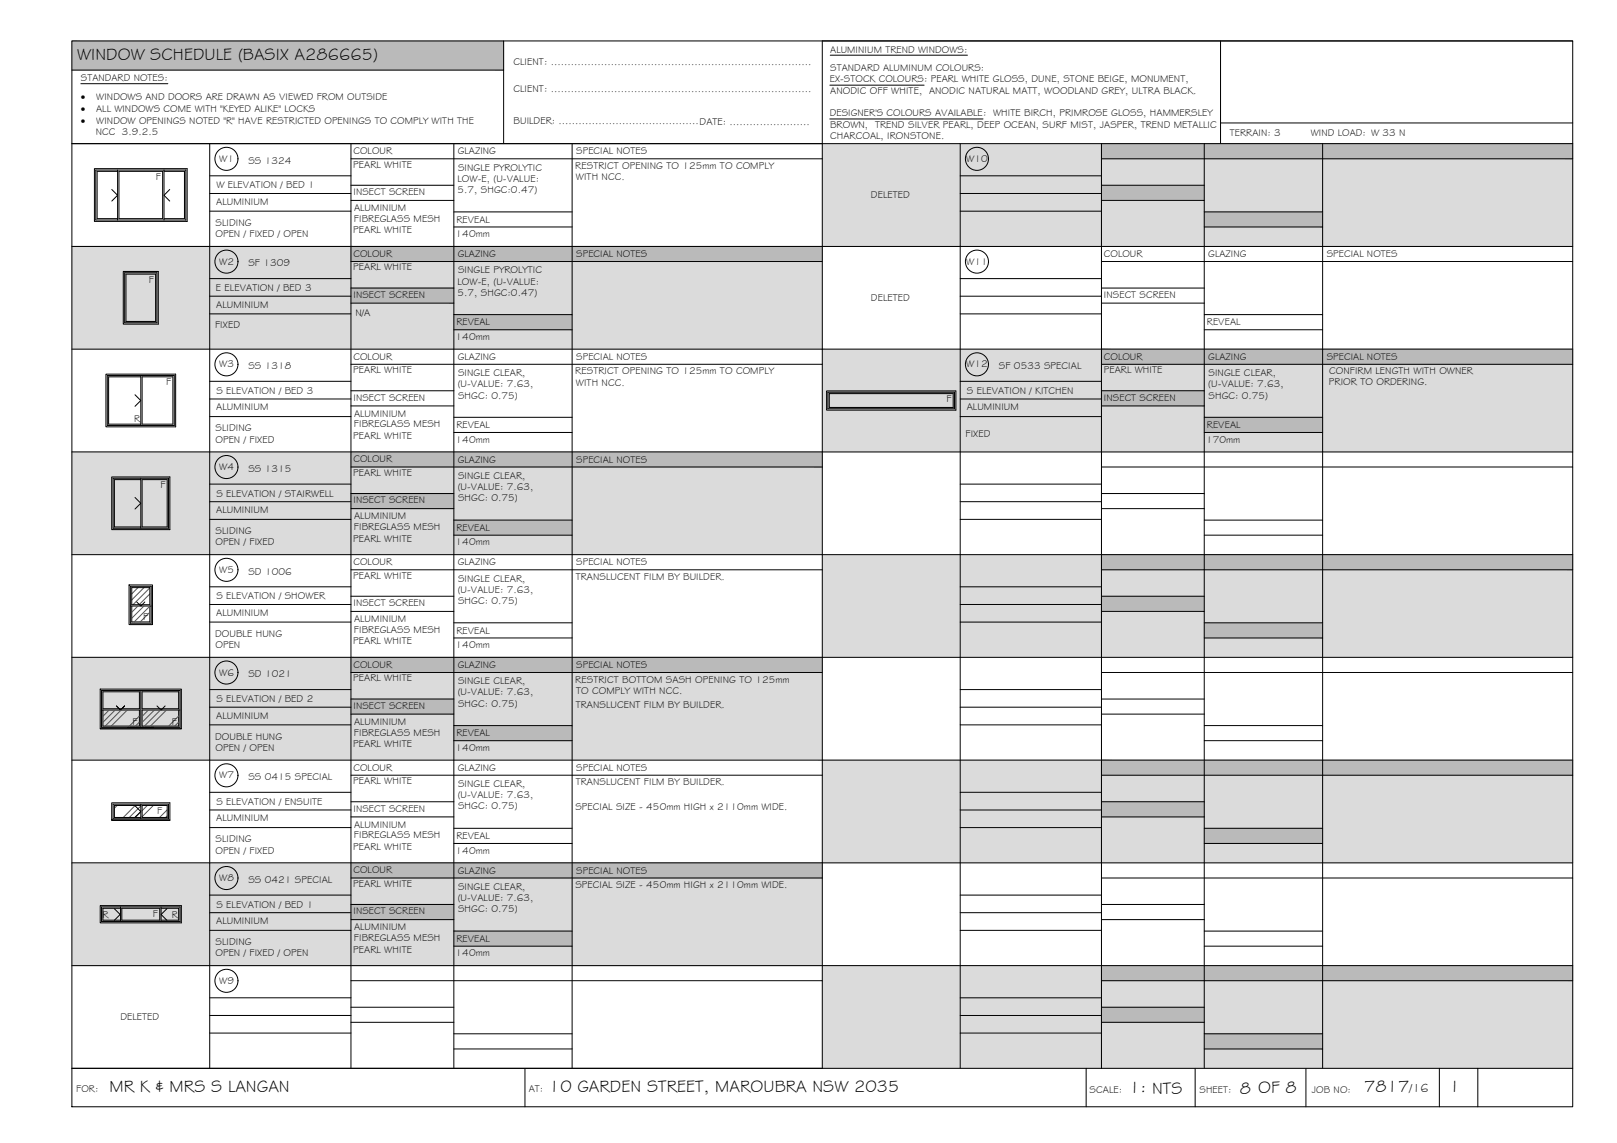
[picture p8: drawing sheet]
<svg xmlns="http://www.w3.org/2000/svg" width="420mm" height="297mm" viewBox="0 0 420 297" stroke-linecap="round" stroke-linejoin="round" font-family="sans-serif">
<!-- layer: HATCH -->
<g fill="none" stroke="#545454" stroke-width=".26">
<path d="M35.8 152.7l-1.6 1.6M35.8 157.5l-1.6 1.6M37.4 152.7l-3.2 3.2M37.4 157.5l-3.2 3.2M38.9 152.8l-4.3 4.4M38.9 154.3l-2.8 2.9M38.9 157.5l-4 4.1M38.9 159.1l-2.5 2.5M28.3 184.5l-1.6 1.7M29.9 184.5l-3.2 3.2M31.5 184.5l-4.2 4.2M33.1 184.5l-4.2 4.2"/>
<path d="M36.2 186.1l-2.6 2.6M36.2 187.7l-1 1M38.6 184.5l-1.7 1.7M40.1 184.5l-3.2 3.2M41.7 184.5l-4.2 4.2M43.3 184.5l-4.2 4.2M46.4 186.1l-2.6 2.6M46.4 187.7l-1 1M30.4 209.3l-.7 .7M35.1 209.3l-3.1 3.1M36.6 209.5l-3 2.9M36.6 211l-1.4 1.4"/>
<path d="M38.3 209.3l-1.4 1.4M39.8 209.3l-2.9 3M43.4 210.5l-1.9 1.9M43.4 212l-.4 .4"/>
</g>
<!-- layer: WINDOW SCHEDULE HATCH -->
<g fill="#dbdbdb" stroke="#dbdbdb" stroke-width=".26">
<path d="M213.7 37.3l195 26.7v-26.7zM213.7 37.3l195 26.7h-195z"/>
<path d="M18.7 64l195 26.7v-26.7zM18.7 64l195 26.7h-195z"/>
<path d="M213.7 90.7l195 26.7v-26.7zM213.7 90.7l195 26.7h-195z"/>
<path d="M18.7 117.4l195 26.7v-26.7zM18.7 117.4l195 26.7h-195z"/>
<path d="M213.7 144.1l195 26.7v-26.7zM213.7 144.1l195 26.7h-195z"/>
<path d="M18.7 170.8l195 26.7v-26.7zM18.7 170.8l195 26.7h-195z"/>
<path d="M213.7 197.5l195 26.7v-26.7zM213.7 197.5l195 26.7h-195z"/>
<path d="M18.7 224.2l195 26.7v-26.7zM18.7 224.2l195 26.7h-195z"/>
<path d="M213.7 250.9l195 26.7v-26.7zM213.7 250.9l195 26.7h-195z"/>
</g>
<g fill="#bababa" stroke="#bababa" stroke-width=".26">
<path d="M18.7 10.6l112.2 7.6v-7.6zM18.7 10.6l112.2 7.6h-112.2z"/>
<path d="M286.2 37.3l122.5 4v-4zM286.2 37.3l122.5 4h-122.5z"/>
<path d="M286.2 48.1l26.7 4v-4zM286.2 48.1l26.7 4h-26.7z"/>
<path d="M312.9 55.1l30.8 3.9v-3.9zM312.9 55.1l30.8 3.9h-30.8z"/>
<path d="M91.2 64l122.5 4v-4zM91.2 64l122.5 4h-122.5z"/>
<path d="M91.2 74.9l26.7 3.9v-3.9zM91.2 74.9l26.7 3.9h-26.7z"/>
<path d="M117.9 81.8l30.8 3.9v-3.9zM117.9 81.8l30.8 3.9h-30.8z"/>
<path d="M286.2 90.7l122.5 4v-4zM286.2 90.7l122.5 4h-122.5z"/>
<path d="M286.2 101.6l26.7 3.9v-3.9zM286.2 101.6l26.7 3.9h-26.7z"/>
<path d="M312.9 108.5l30.8 3.9v-3.9zM312.9 108.5l30.8 3.9h-30.8z"/>
<path d="M91.2 117.4l122.5 4v-4zM91.2 117.4l122.5 4h-122.5z"/>
<path d="M91.2 128.3l26.7 3.9v-3.9zM91.2 128.3l26.7 3.9h-26.7z"/>
<path d="M117.9 135.2l30.8 3.9v-3.9zM117.9 135.2l30.8 3.9h-30.8z"/>
<path d="M286.2 144.1l122.5 4v-4zM286.2 144.1l122.5 4h-122.5z"/>
<path d="M286.2 155l26.7 3.9v-3.9zM286.2 155l26.7 3.9h-26.7z"/>
<path d="M312.9 161.9l30.8 3.9v-3.9zM312.9 161.9l30.8 3.9h-30.8z"/>
<path d="M91.2 170.8l122.5 4v-4zM91.2 170.8l122.5 4h-122.5z"/>
<path d="M91.2 181.6l26.7 4v-4zM91.2 181.6l26.7 4h-26.7z"/>
<path d="M117.9 188.6l30.8 3.9v-3.9zM117.9 188.6l30.8 3.9h-30.8z"/>
<path d="M286.2 197.5l122.5 4v-4zM286.2 197.5l122.5 4h-122.5z"/>
<path d="M286.2 208.4l26.7 3.9v-3.9zM286.2 208.4l26.7 3.9h-26.7z"/>
<path d="M312.9 215.3l30.8 3.9v-3.9zM312.9 215.3l30.8 3.9h-30.8z"/>
<path d="M91.2 224.2l122.5 4v-4zM91.2 224.2l122.5 4h-122.5z"/>
<path d="M91.2 235l26.7 4v-4zM91.2 235l26.7 4h-26.7z"/>
<path d="M117.9 242l30.8 3.9v-3.9zM117.9 242l30.8 3.9h-30.8z"/>
<path d="M286.2 250.9l122.5 4v-4zM286.2 250.9l122.5 4h-122.5z"/>
<path d="M286.2 261.8l26.7 3.9v-3.9zM286.2 261.8l26.7 3.9h-26.7z"/>
<path d="M312.9 268.7l30.8 3.9v-3.9zM312.9 268.7l30.8 3.9h-30.8z"/>
</g>
<!-- layer: BORDER -->
<g fill="none" stroke="#000" stroke-width=".26">
<path d="M18.7 10.6h390v277h-390zM18.7 18.2h112.2M130.9 10.6v26.7M317.1 10.6v26.7M408.7 10.6h-195v267M18.7 37.3h390M54.5 37.3v240.3M91.2 37.3v240.3M117.9 37.3v240.3M148.7 37.3v240.3M249.5 37.3v240.3M286.2 37.3v240.3"/>
<path d="M312.9 37.3v240.3M317.1 32h91.6M343.7 37.3v240.3M54.5 45.7h36.7M54.5 50.3h36.7M54.5 54.9h36.7M91.2 41.3h122.5M91.2 48.1h26.7M91.2 52.1h26.7M117.9 55.1h30.8M117.9 59h30.8M249.5 45.7h36.7"/>
<path d="M249.5 50.3h36.7M249.5 54.9h36.7M286.2 41.3h122.5M286.2 48.1h26.7M286.2 52.1h26.7M312.9 55.1h30.8M312.9 59h30.8M18.7 64h390M54.5 72.4h36.7M54.5 77h36.7M91.2 68h122.5M91.2 74.9h26.7"/>
<path d="M91.2 78.8h26.7M249.5 72.4h36.7M249.5 77h36.7M286.2 68h122.5M286.2 74.9h26.7M286.2 78.8h26.7M18.7 90.7h390M54.5 81.6h36.7M54.5 99.1h36.7M91.2 94.7h122.5M117.9 81.8h30.8M117.9 85.7h30.8"/>
<path d="M249.5 81.6h36.7M249.5 99.1h36.7M286.2 94.7h122.5M312.9 81.8h30.8M312.9 85.7h30.8M18.7 117.4h390M54.5 103.7h36.7M54.5 108.3h36.7M91.2 101.6h26.7M91.2 105.5h26.7M117.9 108.5h30.8M117.9 112.4h30.8"/>
<path d="M249.5 103.7h36.7M249.5 108.3h36.7M286.2 101.6h26.7M286.2 105.5h26.7M312.9 108.5h30.8M312.9 112.4h30.8M54.5 125.8h36.7M54.5 130.4h36.7M54.5 135h36.7M91.2 121.4h122.5M91.2 128.3h26.7M91.2 132.2h26.7"/>
<path d="M117.9 135.2h30.8M117.9 139.1h30.8M249.5 125.8h36.7M249.5 130.4h36.7M249.5 135h36.7M286.2 121.4h122.5M286.2 128.3h26.7M286.2 132.2h26.7M312.9 135.2h30.8M312.9 139.1h30.8M18.7 144.1h390M54.5 152.5h36.7"/>
<path d="M54.5 157.1h36.7M91.2 148.1h122.5M91.2 155h26.7M91.2 158.9h26.7M249.5 152.5h36.7M249.5 157.1h36.7M286.2 148.1h122.5M286.2 155h26.7M286.2 158.9h26.7M18.7 170.8h390M54.5 161.7h36.7M54.5 179.2h36.7"/>
<path d="M91.2 174.8h122.5M117.9 161.9h30.8M117.9 165.8h30.8M249.5 161.7h36.7M249.5 179.2h36.7M286.2 174.8h122.5M312.9 161.9h30.8M312.9 165.8h30.8M18.7 197.5h390M54.5 183.8h36.7M54.5 188.4h36.7M91.2 181.7h26.7"/>
<path d="M91.2 185.6h26.7M117.9 188.6h30.8M117.9 192.5h30.8M249.5 183.8h36.7M249.5 188.4h36.7M286.2 181.7h26.7M286.2 185.6h26.7M312.9 188.6h30.8M312.9 192.5h30.8M54.5 205.9h36.7M54.5 210.5h36.7M54.5 215.1h36.7"/>
<path d="M91.2 201.5h122.5M91.2 208.4h26.7M91.2 212.3h26.7M117.9 215.3h30.8M117.9 219.2h30.8M249.5 205.9h36.7M249.5 210.5h36.7M249.5 215.1h36.7M286.2 201.5h122.5M286.2 208.4h26.7M286.2 212.3h26.7M312.9 215.3h30.8"/>
<path d="M312.9 219.2h30.8M18.7 224.2h390M54.5 232.6h36.7M54.5 237.2h36.7M91.2 228.2h122.5M91.2 235h26.7M91.2 239h26.7M249.5 232.6h36.7M249.5 237.2h36.7M286.2 228.2h122.5M286.2 235h26.7M286.2 239h26.7"/>
<path d="M18.7 250.9h390M54.5 241.8h36.7M54.5 259.3h36.7M91.2 254.9h122.5M117.9 242h30.8M117.9 245.9h30.8M249.5 241.8h36.7M249.5 259.3h36.7M286.2 254.9h122.5M312.9 242h30.8M312.9 245.9h30.8M18.7 277.6h390"/>
<path d="M54.5 263.9h36.7M54.5 268.5h36.7M91.2 261.8h26.7M91.2 265.7h26.7M117.9 268.7h30.8M117.9 272.6h30.8M136.4 277.6v10M249.5 263.9h36.7M249.5 268.5h36.7M282.2 277.6v10M286.2 261.8h26.7M286.2 265.7h26.7"/>
<path d="M310.5 277.6v10M312.9 268.7h30.8M312.9 272.6h30.8M339.3 277.6v10M374 277.6v10M384 277.6v10"/>
</g>
<!-- layer: TEXT -->
<path d="M215.7 14.3h35.7M21 21.8h22.6M215.6 30.9h39.8M215.6 22.1h24.5" fill="none" stroke="#000" stroke-width=".26"/>
<!-- layer: WINDOWS -->
<g fill="none" stroke="#000" stroke-width=".26">
<path d="M24.9 44.2h23.4v13h-23.4zM29 49.2l1.6 1.6-1.6 1.5M30.6 44.5h-5.4v12.3h5.4M30.6 44.2v13M30.9 44.5h11.4v12.3h-11.4zM42.6 44.5h5.3v12.3h-5.3M42.6 44.2v13M44.1 49.2l-1.5 1.6 1.5 1.5M32.4 70.9h8.4v13h-8.4zM32.7 71.2h7.7v12.3h-7.7zM27.9 97.6h17.4v13h-17.4zM36.6 97.9h-8.4v12.3h8.4"/>
<path d="M36.6 97.6v13M36.9 97.9h8v12.3h-8zM35.1 102.6l1.5 1.5-1.5 1.5M215.1 101.9h32.9v4.3h-32.9zM215.5 102.3h32.2v3.6h-32.2zM29.4 124.3h14.4v13h-14.4zM35.1 129.3l1.5 1.5-1.5 1.5M36.6 124.3v13M36.6 124.6h-6.9v12.3h6.9M36.9 124.6h6.5v12.3h-6.5zM33.9 152.4h5.4v9.6h-5.4zM33.9 157.5h5.4"/>
<path d="M34.2 152.7h4.7v4.5h-4.7zM34.2 157.5v4.1h4.7v-4.1M35.5 156.4l1.1 1.1 1-1.1M26.4 179.4h20.4v9.6h-20.4zM26.7 179.8h9.5v4.4h-9.5zM36.6 179.4v9.6M36.9 179.8h9.5v4.4h-9.5zM26.4 184.5h9.8v4.2h-9.5v-4.2M30.3 183.5l1 1 1.1-1-1.1 1zM40.8 183.5l1.1 1 1-1M46.4 184.5v4.2h-9.5v-4.2h9.9M29.4 209h14.4v3.8h-14.4z"/>
<path d="M35.1 209.4l1.5 1.5-1.5 1.5M36.6 209v3.8M36.6 209.3h-6.9v3.1h6.9M36.9 209.3h6.5v3.1h-6.5zM26.4 235.7h20.4v3.8h-20.4zM29.7 236.2l1.5 1.5-1.5 1.5M31.3 236h-4.6v3.1h4.6M31.3 235.7v3.8M31.7 236h9.8v3.1h-9.8zM41.9 236h4.5v3.1h-4.5M41.9 235.7v3.8M43.4 236.2l-1.5 1.5 1.5 1.5"/>
<circle cx="58.8" cy="41.3" r="3"/>
<circle cx="253.8" cy="41.3" r="3"/>
<circle cx="58.8" cy="68" r="3"/>
<circle cx="253.8" cy="68" r="3"/>
<circle cx="58.8" cy="94.7" r="3"/>
<circle cx="253.8" cy="94.7" r="3"/>
<circle cx="58.8" cy="121.4" r="3"/>
<circle cx="58.8" cy="148.1" r="3"/>
<circle cx="58.8" cy="174.8" r="3"/>
<circle cx="58.8" cy="201.5" r="3"/>
<circle cx="58.8" cy="228.2" r="3"/>
<circle cx="58.8" cy="254.9" r="3"/>
</g>
<!-- layer: NEWWORK -->
<path d="M24.5 43.8h24.1v13.7h-24.1zM32 70.5h9.1v13.7h-9.1zM27.5 97.2h18.1v13.7h-18.1zM214.8 101.6h33.6v5h-33.6zM29 123.9h15.1v13.7h-15.1zM33.5 152h6.1v10.3h-6.1zM26 179.1h21.1v10.3h-21.1zM26 189.4h21.1M29 213.1h15.1h-15.1v-4.5h15.1v4.5M26 235.3h21.1v4.5h-21.1z" fill="none" stroke="#000" stroke-width=".26"/>
<g font-size="4.5">
<text x="20" y="15.6">WINDOW SCHEDULE (BASIX A286665)</text>
<text x="28.5" y="283.7">MR K &amp; MRS S LANGAN</text>
<text x="142.6" y="283.7">10 GARDEN STREET, MAROUBRA NSW 2035</text>
<text x="293.4" y="284">1: NTS</text>
<text x="322.2" y="284.2">8 OF 8</text>
<text x="354.5" y="283.8">7817</text>
<text x="376.5" y="283.8">1</text>
</g>
<text font-size="3.2" x="366.3" y="283.8">/16</text>
<g font-size="2.6">
<text x="133.4" y="16.9">CLIENT: ..............................................................................</text>
<text x="215.7" y="13.6">ALUMINIUM TREND WINDOWS:</text>
<text x="21" y="21.1">STANDARD NOTES:</text>
<text x="215.6" y="21.4">EX-STOCK COLOURS: PEARL WHITE GLOSS, DUNE, STONE BEIGE, MONUMENT,</text>
<text x="215.7" y="18.5">STANDARD ALUMINUM COLOURS:</text>
<text x="21" y="26.1">·</text>
<text x="21" y="29.1">·</text>
<text x="25" y="29.1">ALL WINDOWS COME WITH &quot;KEYED ALIKE&quot; LOCKS</text>
<text x="25" y="26.1">WINDOWS AND DOORS ARE DRAWN AS VIEWED FROM OUTSIDE</text>
<text x="133.4" y="24">CLIENT: ..............................................................................</text>
<text x="215.7" y="24.4">ANODIC OFF WHITE, ANODIC NATURAL MATT, WOODLAND GREY, ULTRA BLACK.</text>
<text x="21" y="32.1">·</text>
<text x="24.9" y="35.1">NCC 3.9.2.5</text>
<text x="25" y="32.1">WINDOW OPENINGS NOTED &quot;R&quot; HAVE RESTRICTED OPENINGS TO COMPLY WITH THE</text>
<text x="133.4" y="32.3">BUILDER: ..........................................DATE: ........................</text>
<text x="215.6" y="30.2">DESIGNER'S COLOURS AVAILABLE: WHITE BIRCH, PRIMROSE GLOSS, HAMMERSLEY</text>
<text x="215.7" y="33.2">BROWN, TREND SILVER PEARL, DEEP OCEAN, SURF MIST, JASPER, TREND METALLIC</text>
<text x="319.6" y="35.4">TERRAIN: 3</text>
<text x="340.6" y="35.4">WIND LOAD: W 33 N</text>
<text x="91.8" y="40.1">COLOUR</text>
<text x="119" y="40.1">GLAZING</text>
<text x="149.7" y="40.1">SPECIAL NOTES</text>
<text x="215.7" y="36.1">CHARCOAL, IRONSTONE.</text>
<text x="40.5" y="46.7">F</text>
<text x="57" y="42.1">W1</text>
<text x="64.5" y="42.6">SS 1324</text>
<text x="91.8" y="43.5">PEARL WHITE</text>
<text x="118.9" y="47.2">LOW-E, (U-VALUE:</text>
<text x="119" y="44.3">SINGLE PYROLYTIC</text>
<text x="149.5" y="43.9">RESTRICT OPENING TO 125mm TO COMPLY</text>
<text x="149.6" y="46.8">WITH NCC.</text>
<text x="251.1" y="42.1">W10</text>
<text x="56.2" y="53.2">ALUMINIUM</text>
<text x="56.2" y="49">W ELEVATION / BED 1</text>
<text x="91.8" y="50.7">INSECT SCREEN</text>
<text x="118.9" y="50.2">5.7, SHGC:0.47)</text>
<text x="226.3" y="51.4">DELETED</text>
<text x="56" y="58.7">SLIDING</text>
<text x="92" y="57.7">FIBREGLASS MESH</text>
<text x="92" y="54.9">ALUMINIUM</text>
<text x="118.6" y="57.9">REVEAL</text>
<text x="56" y="61.6">OPEN / FIXED / OPEN</text>
<text x="91.8" y="60.7">PEARL WHITE</text>
<text x="118.4" y="61.7">140mm</text>
<text x="57" y="68.8">W2</text>
<text x="64.5" y="69.3">SF 1309</text>
<text x="91.8" y="70.2">PEARL WHITE</text>
<text x="91.8" y="66.8">COLOUR</text>
<text x="119" y="66.9">GLAZING</text>
<text x="119" y="71">SINGLE PYROLYTIC</text>
<text x="149.7" y="66.9">SPECIAL NOTES</text>
<text x="251.1" y="68.8">W11</text>
<text x="286.8" y="66.8">COLOUR</text>
<text x="314" y="66.9">GLAZING</text>
<text x="344.7" y="66.9">SPECIAL NOTES</text>
<text x="38.7" y="73.4">F</text>
<text x="56.1" y="75.7">E ELEVATION / BED 3</text>
<text x="91.8" y="77.4">INSECT SCREEN</text>
<text x="118.9" y="73.9">LOW-E, (U-VALUE:</text>
<text x="118.9" y="76.9">5.7, SHGC:0.47)</text>
<text x="286.9" y="77.4">INSECT SCREEN</text>
<text x="56.2" y="79.9">ALUMINIUM</text>
<text x="92.4" y="82.1">N/A</text>
<text x="226.3" y="78.1">DELETED</text>
<text x="55.9" y="85.4">FIXED</text>
<text x="118.4" y="88.3">140mm</text>
<text x="118.6" y="84.6">REVEAL</text>
<text x="313.6" y="84.6">REVEAL</text>
<text x="57" y="95.5">W3</text>
<text x="64.5" y="96">SS 1318</text>
<text x="91.8" y="93.5">COLOUR</text>
<text x="119" y="93.5">GLAZING</text>
<text x="149.7" y="93.5">SPECIAL NOTES</text>
<text x="251.1" y="95.5">W12</text>
<text x="259.5" y="96">SF 0533 SPECIAL</text>
<text x="286.8" y="93.5">COLOUR</text>
<text x="314" y="93.5">GLAZING</text>
<text x="344.7" y="93.5">SPECIAL NOTES</text>
<text x="43.2" y="100.2">F</text>
<text x="91.8" y="96.9">PEARL WHITE</text>
<text x="118.9" y="100.6">(U-VALUE: 7.63,</text>
<text x="119" y="97.7">SINGLE CLEAR,</text>
<text x="149.5" y="97.3">RESTRICT OPENING TO 125mm TO COMPLY</text>
<text x="149.6" y="100.2">WITH NCC.</text>
<text x="286.8" y="96.9">PEARL WHITE</text>
<text x="313.9" y="100.6">(U-VALUE: 7.63,</text>
<text x="314" y="97.7">SINGLE CLEAR,</text>
<text x="345.3" y="100.1">PRIOR TO ORDERING.</text>
<text x="345.3" y="97.1">CONFIRM LENGTH WITH OWNER</text>
<text x="56.2" y="106.7">ALUMINIUM</text>
<text x="56.2" y="102.4">S ELEVATION / BED 3</text>
<text x="91.8" y="104.1">INSECT SCREEN</text>
<text x="119" y="103.6">SHGC: 0.75)</text>
<text x="245.9" y="104.5">F</text>
<text x="251.2" y="102.4">S ELEVATION / KITCHEN</text>
<text x="251.2" y="106.7">ALUMINIUM</text>
<text x="286.9" y="104.1">INSECT SCREEN</text>
<text x="314" y="103.6">SHGC: 0.75)</text>
<text x="34.8" y="109.7">R</text>
<text x="56" y="112.1">SLIDING</text>
<text x="92" y="111.1">FIBREGLASS MESH</text>
<text x="92" y="108.3">ALUMINIUM</text>
<text x="118.6" y="111.3">REVEAL</text>
<text x="250.9" y="113.6">FIXED</text>
<text x="313.6" y="111.3">REVEAL</text>
<text x="56" y="115">OPEN / FIXED</text>
<text x="91.8" y="114.1">PEARL WHITE</text>
<text x="118.4" y="115">140mm</text>
<text x="313.4" y="115">170mm</text>
<text x="57" y="122.2">W4</text>
<text x="64.5" y="122.7">SS 1315</text>
<text x="91.8" y="123.6">PEARL WHITE</text>
<text x="91.8" y="120.2">COLOUR</text>
<text x="119" y="120.3">GLAZING</text>
<text x="119" y="124.4">SINGLE CLEAR,</text>
<text x="149.7" y="120.3">SPECIAL NOTES</text>
<text x="41.7" y="126.8">F</text>
<text x="56.2" y="129.1">S ELEVATION / STAIRWELL</text>
<text x="91.8" y="130.8">INSECT SCREEN</text>
<text x="118.9" y="127.3">(U-VALUE: 7.63,</text>
<text x="119" y="130.3">SHGC: 0.75)</text>
<text x="56.2" y="133.3">ALUMINIUM</text>
<text x="92" y="137.8">FIBREGLASS MESH</text>
<text x="92" y="135">ALUMINIUM</text>
<text x="118.6" y="138">REVEAL</text>
<text x="56" y="141.7">OPEN / FIXED</text>
<text x="56" y="138.8">SLIDING</text>
<text x="91.8" y="140.8">PEARL WHITE</text>
<text x="118.4" y="141.7">140mm</text>
<text x="57" y="148.9">W5</text>
<text x="64.5" y="149.4">SD 1006</text>
<text x="91.8" y="146.9">COLOUR</text>
<text x="119" y="147">GLAZING</text>
<text x="149.7" y="147">SPECIAL NOTES</text>
<text x="56.2" y="155.8">S ELEVATION / SHOWER</text>
<text x="91.8" y="150.3">PEARL WHITE</text>
<text x="118.9" y="154">(U-VALUE: 7.63,</text>
<text x="119" y="151.1">SINGLE CLEAR,</text>
<text x="149.6" y="150.7">TRANSLUCENT FILM BY BUILDER.</text>
<text x="37.2" y="161.2">F</text>
<text x="56.2" y="160">ALUMINIUM</text>
<text x="91.8" y="157.5">INSECT SCREEN</text>
<text x="92" y="161.7">ALUMINIUM</text>
<text x="119" y="157">SHGC: 0.75)</text>
<text x="55.9" y="165.6">DOUBLE HUNG</text>
<text x="91.8" y="167.5">PEARL WHITE</text>
<text x="92" y="164.5">FIBREGLASS MESH</text>
<text x="118.6" y="164.7">REVEAL</text>
<text x="56" y="168.5">OPEN</text>
<text x="91.8" y="173.6">COLOUR</text>
<text x="118.4" y="168.4">140mm</text>
<text x="119" y="173.6">GLAZING</text>
<text x="149.7" y="173.6">SPECIAL NOTES</text>
<text x="57" y="175.6">W6</text>
<text x="64.5" y="176.1">SD 1021</text>
<text x="91.8" y="177">PEARL WHITE</text>
<text x="119" y="177.8">SINGLE CLEAR,</text>
<text x="149.5" y="177.4">RESTRICT BOTTOM SASH OPENING TO 125mm</text>
<text x="56.2" y="182.5">S ELEVATION / BED 2</text>
<text x="91.8" y="184.2">INSECT SCREEN</text>
<text x="118.9" y="180.7">(U-VALUE: 7.63,</text>
<text x="119" y="183.7">SHGC: 0.75)</text>
<text x="149.6" y="183.9">TRANSLUCENT FILM BY BUILDER.</text>
<text x="149.7" y="180.3">TO COMPLY WITH NCC.</text>
<text x="34.5" y="188.3">F</text>
<text x="44.7" y="188.3">F</text>
<text x="56.2" y="186.7">ALUMINIUM</text>
<text x="92" y="191.2">FIBREGLASS MESH</text>
<text x="92" y="188.4">ALUMINIUM</text>
<text x="118.6" y="191.4">REVEAL</text>
<text x="55.9" y="192.2">DOUBLE HUNG</text>
<text x="56" y="195.1">OPEN / OPEN</text>
<text x="91.8" y="194.2">PEARL WHITE</text>
<text x="118.4" y="195.1">140mm</text>
<text x="57" y="202.3">W7</text>
<text x="64.5" y="202.7">SS 0415 SPECIAL</text>
<text x="91.8" y="203.7">PEARL WHITE</text>
<text x="91.8" y="200.3">COLOUR</text>
<text x="119" y="200.4">GLAZING</text>
<text x="149.7" y="200.4">SPECIAL NOTES</text>
<text x="56.2" y="209.2">S ELEVATION / ENSUITE</text>
<text x="118.9" y="207.4">(U-VALUE: 7.63,</text>
<text x="119" y="204.5">SINGLE CLEAR,</text>
<text x="149.6" y="204.1">TRANSLUCENT FILM BY BUILDER.</text>
<text x="40.8" y="211.7">F</text>
<text x="56.2" y="213.4">ALUMINIUM</text>
<text x="91.8" y="210.9">INSECT SCREEN</text>
<text x="92" y="215.1">ALUMINIUM</text>
<text x="119" y="210.4">SHGC: 0.75)</text>
<text x="149.5" y="210.6">SPECIAL SIZE - 450mm HIGH x 2110mm WIDE.</text>
<text x="56" y="221.8">OPEN / FIXED</text>
<text x="56" y="218.9">SLIDING</text>
<text x="91.8" y="220.9">PEARL WHITE</text>
<text x="92" y="217.9">FIBREGLASS MESH</text>
<text x="118.4" y="221.8">140mm</text>
<text x="118.6" y="218.1">REVEAL</text>
<text x="91.8" y="227">COLOUR</text>
<text x="119" y="227">GLAZING</text>
<text x="149.7" y="227.1">SPECIAL NOTES</text>
<text x="57" y="229">W8</text>
<text x="64.5" y="229.5">SS 0421 SPECIAL</text>
<text x="91.8" y="230.4">PEARL WHITE</text>
<text x="119" y="231.2">SINGLE CLEAR,</text>
<text x="149.5" y="230.8">SPECIAL SIZE - 450mm HIGH x 2110mm WIDE.</text>
<text x="26.6" y="238.6">R</text>
<text x="39.7" y="238.2">F</text>
<text x="44.7" y="238.6">R</text>
<text x="56.2" y="235.9">S ELEVATION / BED 1</text>
<text x="91.8" y="237.6">INSECT SCREEN</text>
<text x="118.9" y="234.1">(U-VALUE: 7.63,</text>
<text x="119" y="237.1">SHGC: 0.75)</text>
<text x="56" y="245.6">SLIDING</text>
<text x="56.2" y="240.1">ALUMINIUM</text>
<text x="92" y="244.6">FIBREGLASS MESH</text>
<text x="92" y="241.8">ALUMINIUM</text>
<text x="118.6" y="244.8">REVEAL</text>
<text x="56" y="248.5">OPEN / FIXED / OPEN</text>
<text x="91.8" y="247.6">PEARL WHITE</text>
<text x="118.4" y="248.6">140mm</text>
<text x="57" y="255.7">W9</text>
<text x="31.3" y="265">DELETED</text>
<text x="19.8" y="283.8">FOR:</text>
<text x="137.4" y="283.7">AT:</text>
<text x="283.1" y="284">SCALE:</text>
<text x="311.7" y="284">SHEET:</text>
<text x="340.9" y="284">JOB NO:</text>
</g>
</svg>
